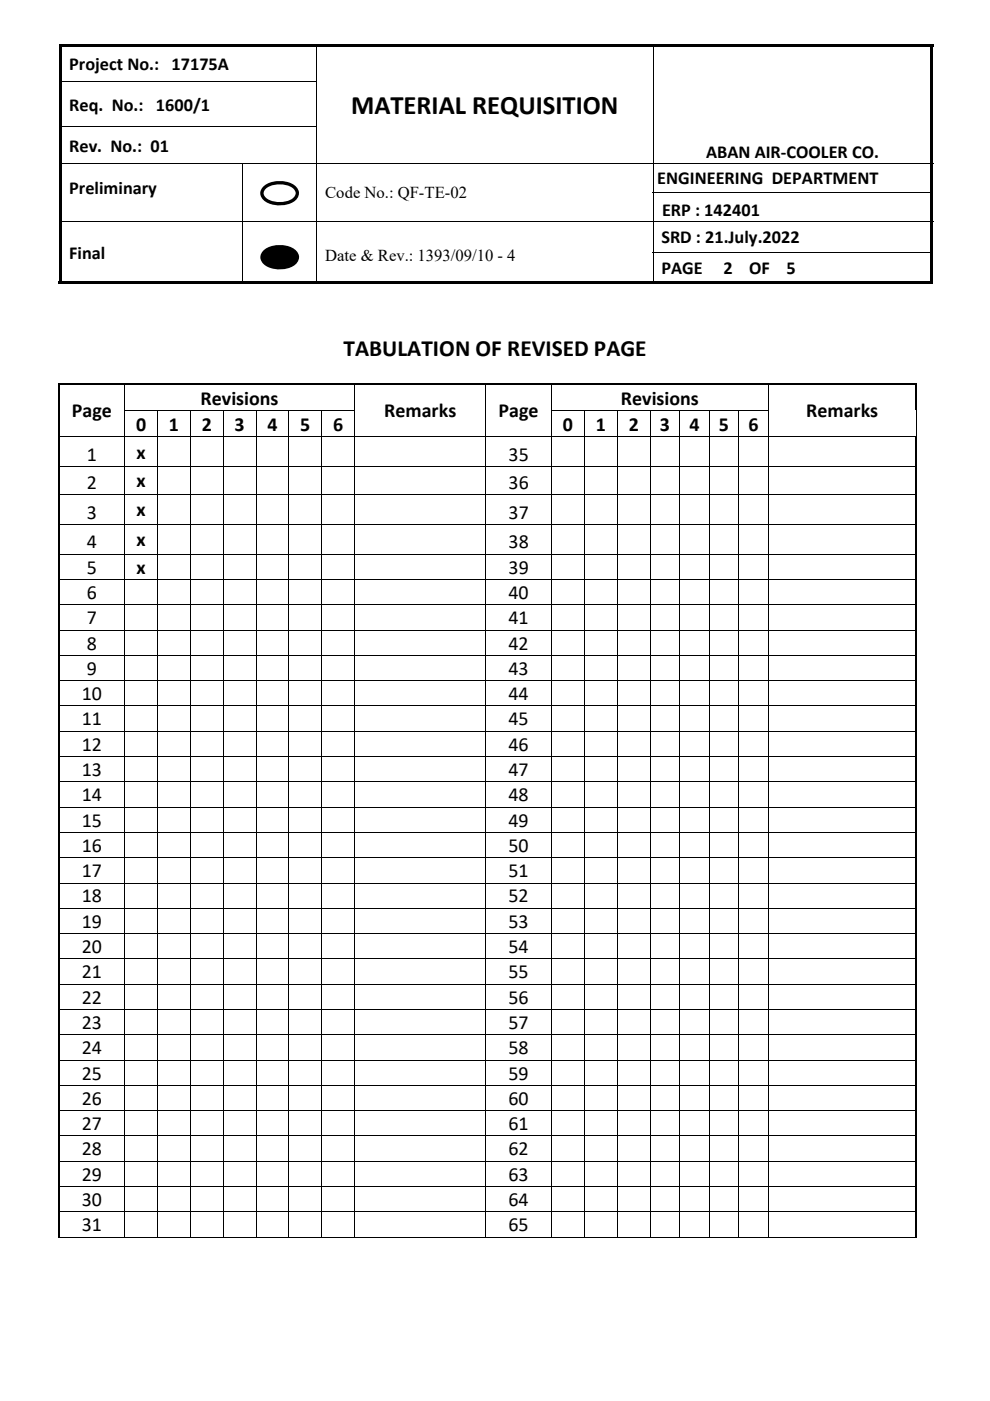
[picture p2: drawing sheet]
<svg xmlns="http://www.w3.org/2000/svg" width="210mm" height="297mm" viewBox="0 0 210 297" stroke-linecap="round" stroke-linejoin="round" font-family="sans-serif">
<g fill="#000">
<path d="M12.5 9.3h.5v.5h-.5zM12.5 9.3h185.4v.5h-185.4zM12.5 9.8h.5v7.4h-.5zM12.5 17.2h.5v.5h-.5zM67 17.2h.2v.5h-.2zM138.4 17.2h.2v.5h-.2zM197.4 9.3h.5v.5h-.5zM197.4 9.8h.5v7.4h-.5zM197.4 17.2h.5v.5h-.5zM12.5 17.7h.5v8.9h-.5zM12.5 26.6h.5v.6h-.5zM12.5 27.2h.5v7.3h-.5z"/>
<path d="M67 26.6h.2v.6h-.2zM138.4 26.6h.2v.6h-.2zM197.4 17.7h.5v8.9h-.5zM197.4 26.6h.5v.6h-.5zM197.4 27.2h.5v7.3h-.5zM12.5 34.7h.5v6.1h-.5zM12.5 40.8h.5v.2h-.5zM12.5 41h.5v5.8h-.5zM12.5 47h.5v6.4h-.5zM12.5 53.4h.5v.2h-.5zM51.3 40.8h.2v.2h-.2zM51.3 53.4h.2v.2h-.2z"/>
<path d="M67 40.8h.2v.2h-.2zM67 53.4h.2v.2h-.2zM197.4 34.7h.5v6.1h-.5zM197.4 41h.5v5.8h-.5zM197.4 47h.5v6.4h-.5zM12.5 53.6h.5v6.6h-.5zM12.5 59.7h38.8v.5h-38.8zM51.3 59.7h15.7v.5h-15.7zM67 59.7h71.4v.5h-71.4zM138.4 59.7h59v.5h-59zM197.4 53.6h.5v6.6h-.5zM197.4 59.7h.5v.5h-.5z"/>
<path d="M12.4 81.2h.3v.3h-.3zM12.4 87h.3v.3h-.3zM26.4 81.5h.1zM26.4 87h.1v.3h-.1zM33.3 87h.2v.3h-.2zM40.3 87h.2v.3h-.2zM47.3 87h.1v.3h-.1zM54.2 87h.2v.3h-.2zM61.2 87h.2v.3h-.2zM68.2 87h.1v.3h-.1zM75.1 81.5h.2zM75.1 87h.2v.3h-.2z"/>
<path d="M103 81.5h.1zM103 87h.1v.3h-.1zM116.9 81.5h.2zM116.9 87h.2v.3h-.2zM123.9 87h.2v.3h-.2zM130.9 87h.1v.3h-.1zM137.8 87h.2v.3h-.2zM144.1 87h.2v.3h-.2zM150.3 87h.2v.3h-.2zM156.6 87h.2v.3h-.2zM162.9 81.5h.1zM162.9 87h.1v.3h-.1z"/>
<path d="M194.1 81.2h.4v.3h-.4zM194.2 87h.2v.3h-.2z"/>
<path d="M56.1 39.3a5.6 5.6 0 0 1 7 .6 1.96 1.96 0 0 1-.9 2.9 5.7 5.7 0 0 1-6.6-.7 1.89 1.89 0 0 1 .5-2.8zM56.2 40.2l-.3 .8a1.8 1.8 0 0 0 1.7 1.6 4.9 4.9 0 0 0 4.8-.9l.3-.6a1.88 1.88 0 0 0-1.5-1.7 5 5 0 0 0-5 .8z"/>
<path d="M56.1 52.9a5.6 5.6 0 0 1 7 .6 1.96 1.96 0 0 1-.9 2.9 5.6 5.6 0 0 1-6.6-.7 1.9 1.9 0 0 1 .5-2.8zM56.3 53.7l-.4 .9a1.38 1.38 0 0 0 1 1.2 5 5 0 0 0 5.5-.5l.3-.7a1.89 1.89 0 0 0-1.5-1.6 5 5 0 0 0-4.9 .7z"/>
</g>
<g fill="none" stroke="#000" stroke-width=".21">
<path d="M13 17.3h54M67.1 9.8v7.4M67.1 17.7v8.9M138.5 9.8v7.4M138.5 17.7v8.9M12.5 34.6h185.4M13 26.7h54M51.4 34.7v6.1M67.1 27.2v7.3M67.1 34.7v6.1M138.5 27.2v7.3M138.5 34.7v6.1"/>
<path d="M12.5 46.9h185.4M51.4 41v5.8M51.4 47v6.4M51.4 53.6v6.1M67.1 41v5.8M67.1 47v6.4M67.1 53.6v6.1M138.4 40.9h59.5M138.4 53.5h59.5M138.5 41v5.8M138.5 47v6.4M138.5 53.6v6.1"/>
<path d="M12.4 92.6h182.1M12.4 99h182.1M26.4 81.5v5.5M26.4 87.3v5.2M26.4 92.7v6.2M26.4 99v5.7M26.5 87.1h6.8M33.4 87.3v5.2M33.4 92.7v6.2M33.4 99v5.7M33.5 87.1h6.8M40.4 87.3v5.2"/>
<path d="M40.4 92.7v6.2M40.4 99v5.7M40.5 87.1h6.8M47.3 87.3v5.2M47.3 92.7v6.2M47.3 99v5.7M47.4 87.1h6.8M54.3 87.3v5.2M54.3 92.7v6.2M54.3 99v5.7M54.4 87.1h6.8M61.3 87.3v5.2"/>
<path d="M61.3 92.7v6.2M61.3 99v5.7M61.4 87.1h6.8M68.2 87.3v5.2M68.2 92.7v6.2M68.2 99v5.7M68.3 87.1h6.8M75.2 81.5v5.5M75.2 87.3v5.2M75.2 92.7v6.2M75.2 99v5.7M103.1 81.5v5.5"/>
<path d="M103.1 87.3v5.2M103.1 92.7v6.2M103.1 99v5.7M117 81.5v5.5M117 87.3v5.2M117 92.7v6.2M117 99v5.7M117.1 87.1h6.8M124 87.3v5.2M124 92.7v6.2M124 99v5.7M124.1 87.1h6.8"/>
<path d="M130.9 87.3v5.2M130.9 92.7v6.2M130.9 99v5.7M131 87.1h6.8M137.9 87.3v5.2M137.9 92.7v6.2M137.9 99v5.7M138 87.1h6.1M144.2 87.3v5.2M144.2 92.7v6.2M144.2 99v5.7M144.3 87.1h6"/>
<path d="M150.4 87.3v5.2M150.4 92.7v6.2M150.4 99v5.7M150.5 87.1h6.1M156.7 87.3v5.2M156.7 92.7v6.2M156.7 99v5.7M156.8 87.1h6.1M163 81.5v5.5M163 87.3v5.2M163 92.7v6.2M163 99v5.7"/>
<path d="M194.3 87.3v5.2M12.4 104.8h182.1M12.4 111.2h182.1M12.4 117.5h182.1M26.4 104.9v6.2M26.4 111.3v6.1M26.4 117.6v5.2M33.4 104.9v6.2M33.4 111.3v6.1M33.4 117.6v5.2M40.4 104.9v6.2M40.4 111.3v6.1"/>
<path d="M40.4 117.6v5.2M47.3 104.9v6.2M47.3 111.3v6.1M47.3 117.6v5.2M54.3 104.9v6.2M54.3 111.3v6.1M54.3 117.6v5.2M61.3 104.9v6.2M61.3 111.3v6.1M61.3 117.6v5.2M68.2 104.9v6.2M68.2 111.3v6.1"/>
<path d="M68.2 117.6v5.2M75.2 104.9v6.2M75.2 111.3v6.1M75.2 117.6v5.2M103.1 104.9v6.2M103.1 111.3v6.1M103.1 117.6v5.2M117 104.9v6.2M117 111.3v6.1M117 117.6v5.2M124 104.9v6.2M124 111.3v6.1"/>
<path d="M124 117.6v5.2M130.9 104.9v6.2M130.9 111.3v6.1M130.9 117.6v5.2M137.9 104.9v6.2M137.9 111.3v6.1M137.9 117.6v5.2M144.2 104.9v6.2M144.2 111.3v6.1M144.2 117.6v5.2M150.4 104.9v6.2M150.4 111.3v6.1"/>
<path d="M150.4 117.6v5.2M156.7 104.9v6.2M156.7 111.3v6.1M156.7 117.6v5.2M163 104.9v6.2M163 111.3v6.1M163 117.6v5.2M12.4 122.9h182.1M12.4 128.2h182.1M12.4 133.6h182.1M12.4 139h182.1M26.4 123v5.1"/>
<path d="M26.4 128.3v5.2M26.4 133.7v5.2M26.4 139v5.2M33.4 123v5.1M33.4 128.3v5.2M33.4 133.7v5.2M33.4 139v5.2M40.4 123v5.1M40.4 128.3v5.2M40.4 133.7v5.2M40.4 139v5.2M47.3 123v5.1"/>
<path d="M47.3 128.3v5.2M47.3 133.7v5.2M47.3 139v5.2M54.3 123v5.1M54.3 128.3v5.2M54.3 133.7v5.2M54.3 139v5.2M61.3 123v5.1M61.3 128.3v5.2M61.3 133.7v5.2M61.3 139v5.2M68.2 123v5.1"/>
<path d="M68.2 128.3v5.2M68.2 133.7v5.2M68.2 139v5.2M75.2 123v5.1M75.2 128.3v5.2M75.2 133.7v5.2M75.2 139v5.2M103.1 123v5.1M103.1 128.3v5.2M103.1 133.7v5.2M103.1 139v5.2M117 123v5.1"/>
<path d="M117 128.3v5.2M117 133.7v5.2M117 139v5.2M124 123v5.1M124 128.3v5.2M124 133.7v5.2M124 139v5.2M130.9 123v5.1M130.9 128.3v5.2M130.9 133.7v5.2M130.9 139v5.2M137.9 123v5.1"/>
<path d="M137.9 128.3v5.2M137.9 133.7v5.2M137.9 139v5.2M144.2 123v5.1M144.2 128.3v5.2M144.2 133.7v5.2M144.2 139v5.2M150.4 123v5.1M150.4 128.3v5.2M150.4 133.7v5.2M150.4 139v5.2M156.7 123v5.1"/>
<path d="M156.7 128.3v5.2M156.7 133.7v5.2M156.7 139v5.2M163 123v5.1M163 128.3v5.2M163 133.7v5.2M163 139v5.2M12.4 144.3h182.1M12.4 149.7h182.1M12.4 155h182.1M26.4 144.4v5.2M26.4 149.8v5.2"/>
<path d="M26.4 155.1v5.2M33.4 144.4v5.2M33.4 149.8v5.2M33.4 155.1v5.2M40.4 144.4v5.2M40.4 149.8v5.2M40.4 155.1v5.2M47.3 144.4v5.2M47.3 149.8v5.2M47.3 155.1v5.2M54.3 144.4v5.2M54.3 149.8v5.2"/>
<path d="M54.3 155.1v5.2M61.3 144.4v5.2M61.3 149.8v5.2M61.3 155.1v5.2M68.2 144.4v5.2M68.2 149.8v5.2M68.2 155.1v5.2M75.2 144.4v5.2M75.2 149.8v5.2M75.2 155.1v5.2M103.1 144.4v5.2M103.1 149.8v5.2"/>
<path d="M103.1 155.1v5.2M117 144.4v5.2M117 149.8v5.2M117 155.1v5.2M124 144.4v5.2M124 149.8v5.2M124 155.1v5.2M130.9 144.4v5.2M130.9 149.8v5.2M130.9 155.1v5.2M137.9 144.4v5.2M137.9 149.8v5.2"/>
<path d="M137.9 155.1v5.2M144.2 144.4v5.2M144.2 149.8v5.2M144.2 155.1v5.2M150.4 144.4v5.2M150.4 149.8v5.2M150.4 155.1v5.2M156.7 144.4v5.2M156.7 149.8v5.2M156.7 155.1v5.2M163 144.4v5.2M163 149.8v5.2"/>
<path d="M163 155.1v5.2M12.4 160.4h182.1M12.4 165.8h182.1M12.4 171.1h182.1M12.4 176.5h182.1M26.4 160.5v5.2M26.4 165.8v5.2M26.4 171.2v5.2M26.4 176.6v5.2M33.4 160.5v5.2M33.4 165.8v5.2M33.4 171.2v5.2"/>
<path d="M33.4 176.6v5.2M40.4 160.5v5.2M40.4 165.8v5.2M40.4 171.2v5.2M40.4 176.6v5.2M47.3 160.5v5.2M47.3 165.8v5.2M47.3 171.2v5.2M47.3 176.6v5.2M54.3 160.5v5.2M54.3 165.8v5.2M54.3 171.2v5.2"/>
<path d="M54.3 176.6v5.2M61.3 160.5v5.2M61.3 165.8v5.2M61.3 171.2v5.2M61.3 176.6v5.2M68.2 160.5v5.2M68.2 165.8v5.2M68.2 171.2v5.2M68.2 176.6v5.2M75.2 160.5v5.2M75.2 165.8v5.2M75.2 171.2v5.2"/>
<path d="M75.2 176.6v5.2M103.1 160.5v5.2M103.1 165.8v5.2M103.1 171.2v5.2M103.1 176.6v5.2M117 160.5v5.2M117 165.8v5.2M117 171.2v5.2M117 176.6v5.2M124 160.5v5.2M124 165.8v5.2M124 171.2v5.2"/>
<path d="M124 176.6v5.2M130.9 160.5v5.2M130.9 165.8v5.2M130.9 171.2v5.2M130.9 176.6v5.2M137.9 160.5v5.2M137.9 165.8v5.2M137.9 171.2v5.2M137.9 176.6v5.2M144.2 160.5v5.2M144.2 165.8v5.2M144.2 171.2v5.2"/>
<path d="M144.2 176.6v5.2M150.4 160.5v5.2M150.4 165.8v5.2M150.4 171.2v5.2M150.4 176.6v5.2M156.7 160.5v5.2M156.7 165.8v5.2M156.7 171.2v5.2M156.7 176.6v5.2M163 160.5v5.2M163 165.8v5.2M163 171.2v5.2"/>
<path d="M163 176.6v5.2M12.4 181.8h182.1M12.4 187.2h182.1M12.4 192.6h182.1M12.4 197.9h182.1M26.4 181.9v5.2M26.4 187.3v5.2M26.4 192.7v5.1M26.4 198v5.2M33.4 181.9v5.2M33.4 187.3v5.2M33.4 192.7v5.1"/>
<path d="M33.4 198v5.2M40.4 181.9v5.2M40.4 187.3v5.2M40.4 192.7v5.1M40.4 198v5.2M47.3 181.9v5.2M47.3 187.3v5.2M47.3 192.7v5.1M47.3 198v5.2M54.3 181.9v5.2M54.3 187.3v5.2M54.3 192.7v5.1"/>
<path d="M54.3 198v5.2M61.3 181.9v5.2M61.3 187.3v5.2M61.3 192.7v5.1M61.3 198v5.2M68.2 181.9v5.2M68.2 187.3v5.2M68.2 192.7v5.1M68.2 198v5.2M75.2 181.9v5.2M75.2 187.3v5.2M75.2 192.7v5.1"/>
<path d="M75.2 198v5.2M103.1 181.9v5.2M103.1 187.3v5.2M103.1 192.7v5.1M103.1 198v5.2M117 181.9v5.2M117 187.3v5.2M117 192.7v5.1M117 198v5.2M124 181.9v5.2M124 187.3v5.2M124 192.7v5.1"/>
<path d="M124 198v5.2M130.9 181.9v5.2M130.9 187.3v5.2M130.9 192.7v5.1M130.9 198v5.2M137.9 181.9v5.2M137.9 187.3v5.2M137.9 192.7v5.1M137.9 198v5.2M144.2 181.9v5.2M144.2 187.3v5.2M144.2 192.7v5.1"/>
<path d="M144.2 198v5.2M150.4 181.9v5.2M150.4 187.3v5.2M150.4 192.7v5.1M150.4 198v5.2M156.7 181.9v5.2M156.7 187.3v5.2M156.7 192.7v5.1M156.7 198v5.2M163 181.9v5.2M163 187.3v5.2M163 192.7v5.1"/>
<path d="M163 198v5.2M12.4 203.3h182.1M12.4 208.7h182.1M12.4 214h182.1M12.4 219.4h182.1M26.4 203.4v5.2M26.4 208.7v5.2M26.4 214.1v5.2M26.4 219.5v5.2M33.4 203.4v5.2M33.4 208.7v5.2M33.4 214.1v5.2"/>
<path d="M33.4 219.5v5.2M40.4 203.4v5.2M40.4 208.7v5.2M40.4 214.1v5.2M40.4 219.5v5.2M47.3 203.4v5.2M47.3 208.7v5.2M47.3 214.1v5.2M47.3 219.5v5.2M54.3 203.4v5.2M54.3 208.7v5.2M54.3 214.1v5.2"/>
<path d="M54.3 219.5v5.2M61.3 203.4v5.2M61.3 208.7v5.2M61.3 214.1v5.2M61.3 219.5v5.2M68.2 203.4v5.2M68.2 208.7v5.2M68.2 214.1v5.2M68.2 219.5v5.2M75.2 203.4v5.2M75.2 208.7v5.2M75.2 214.1v5.2"/>
<path d="M75.2 219.5v5.2M103.1 203.4v5.2M103.1 208.7v5.2M103.1 214.1v5.2M103.1 219.5v5.2M117 203.4v5.2M117 208.7v5.2M117 214.1v5.2M117 219.5v5.2M124 203.4v5.2M124 208.7v5.2M124 214.1v5.2"/>
<path d="M124 219.5v5.2M130.9 203.4v5.2M130.9 208.7v5.2M130.9 214.1v5.2M130.9 219.5v5.2M137.9 203.4v5.2M137.9 208.7v5.2M137.9 214.1v5.2M137.9 219.5v5.2M144.2 203.4v5.2M144.2 208.7v5.2M144.2 214.1v5.2"/>
<path d="M144.2 219.5v5.2M150.4 203.4v5.2M150.4 208.7v5.2M150.4 214.1v5.2M150.4 219.5v5.2M156.7 203.4v5.2M156.7 208.7v5.2M156.7 214.1v5.2M156.7 219.5v5.2M163 203.4v5.2M163 208.7v5.2M163 214.1v5.2"/>
<path d="M163 219.5v5.2M12.4 224.7h182.1M12.4 230.1h182.1M12.4 235.5h182.1M26.4 224.8v5.2M26.4 230.2v5.2M26.4 235.6v5.1M33.4 224.8v5.2M33.4 230.2v5.2M33.4 235.6v5.1M40.4 224.8v5.2M40.4 230.2v5.2"/>
<path d="M40.4 235.6v5.1M47.3 224.8v5.2M47.3 230.2v5.2M47.3 235.6v5.1M54.3 224.8v5.2M54.3 230.2v5.2M54.3 235.6v5.1M61.3 224.8v5.2M61.3 230.2v5.2M61.3 235.6v5.1M68.2 224.8v5.2M68.2 230.2v5.2"/>
<path d="M68.2 235.6v5.1M75.2 224.8v5.2M75.2 230.2v5.2M75.2 235.6v5.1M103.1 224.8v5.2M103.1 230.2v5.2M103.1 235.6v5.1M117 224.8v5.2M117 230.2v5.2M117 235.6v5.1M124 224.8v5.2M124 230.2v5.2"/>
<path d="M124 235.6v5.1M130.9 224.8v5.2M130.9 230.2v5.2M130.9 235.6v5.1M137.9 224.8v5.2M137.9 230.2v5.2M137.9 235.6v5.1M144.2 224.8v5.2M144.2 230.2v5.2M144.2 235.6v5.1M150.4 224.8v5.2M150.4 230.2v5.2"/>
<path d="M150.4 235.6v5.1M156.7 224.8v5.2M156.7 230.2v5.2M156.7 235.6v5.1M163 224.8v5.2M163 230.2v5.2M163 235.6v5.1M12.4 240.8h182.1M12.4 246.2h182.1M12.4 251.6h182.1M12.4 256.9h182.1M26.4 240.9v5.2"/>
<path d="M26.4 246.3v5.2M26.4 251.7v5.1M26.4 257v5.4M33.4 240.9v5.2M33.4 246.3v5.2M33.4 251.7v5.1M33.4 257v5.4M40.4 240.9v5.2M40.4 246.3v5.2M40.4 251.7v5.1M40.4 257v5.4M47.3 240.9v5.2"/>
<path d="M47.3 246.3v5.2M47.3 251.7v5.1M47.3 257v5.4M54.3 240.9v5.2M54.3 246.3v5.2M54.3 251.7v5.1M54.3 257v5.4M61.3 240.9v5.2M61.3 246.3v5.2M61.3 251.7v5.1M61.3 257v5.4M68.2 240.9v5.2"/>
<path d="M68.2 246.3v5.2M68.2 251.7v5.1M68.2 257v5.4M75.2 240.9v5.2M75.2 246.3v5.2M75.2 251.7v5.1M75.2 257v5.4M103.1 240.9v5.2M103.1 246.3v5.2M103.1 251.7v5.1M103.1 257v5.4M117 240.9v5.2"/>
<path d="M117 246.3v5.2M117 251.7v5.1M117 257v5.4M124 240.9v5.2M124 246.3v5.2M124 251.7v5.1M124 257v5.4M130.9 240.9v5.2M130.9 246.3v5.2M130.9 251.7v5.1M130.9 257v5.4M137.9 240.9v5.2"/>
<path d="M137.9 246.3v5.2M137.9 251.7v5.1M137.9 257v5.4M144.2 240.9v5.2M144.2 246.3v5.2M144.2 251.7v5.1M144.2 257v5.4M150.4 240.9v5.2M150.4 246.3v5.2M150.4 251.7v5.1M150.4 257v5.4M156.7 240.9v5.2"/>
<path d="M156.7 246.3v5.2M156.7 251.7v5.1M156.7 257v5.4M163 240.9v5.2M163 246.3v5.2M163 251.7v5.1M163 257v5.4M12.4 262.3h14M26.5 262.3h6.8M33.5 262.3h6.8M40.5 262.3h6.8M47.4 262.3h6.8"/>
<path d="M54.4 262.3h6.8M61.4 262.3h6.8M68.3 262.3h6.8M75.3 262.3h27.7M103.1 262.3h13.8M117.1 262.3h6.8M124.1 262.3h6.8M131 262.3h6.8M138 262.3h6.1M144.3 262.3h6M150.5 262.3h6.1M156.8 262.3h6.1"/>
<path d="M163 262.3h31.1"/>
</g>
<path d="M55.9 53.5a5.2 5.2 0 0 1 6.8 0 1.74 1.74 0 0 1-1 2.8 5.3 5.3 0 0 1-5.8-.8 1.45 1.45 0 0 1 0-2z" fill-rule="evenodd" fill="#000"/>
<g fill="none" stroke="#000" stroke-width=".34">
<path d="M12.4 81.3h181.7M12.5 81.5v5.5M12.5 87.3v5.2M12.5 92.7v6.2M12.5 99v5.7M194.3 81.5v5.5M194.3 92.7v6.2M194.3 99v5.7M12.5 104.9v6.2M12.5 111.3v6.1M12.5 117.6v5.2M194.3 104.9v6.2"/>
<path d="M194.3 111.3v6.1M194.3 117.6v5.2M12.5 123v5.1M12.5 128.3v5.2M12.5 133.7v5.2M12.5 139v5.2M194.3 123v5.1M194.3 128.3v5.2M194.3 133.7v5.2M194.3 139v5.2M12.5 144.4v5.2M12.5 149.8v5.2"/>
<path d="M12.5 155.1v5.2M194.3 144.4v5.2M194.3 149.8v5.2M194.3 155.1v5.2M12.5 160.5v5.2M12.5 165.8v5.2M12.5 171.2v5.2M12.5 176.6v5.2M194.3 160.5v5.2M194.3 165.8v5.2M194.3 171.2v5.2M194.3 176.6v5.2"/>
<path d="M12.5 181.9v5.2M12.5 187.3v5.2M12.5 192.7v5.1M12.5 198v5.2M194.3 181.9v5.2M194.3 187.3v5.2M194.3 192.7v5.1M194.3 198v5.2M12.5 203.4v5.2M12.5 208.7v5.2M12.5 214.1v5.2M12.5 219.5v5.2"/>
<path d="M194.3 203.4v5.2M194.3 208.7v5.2M194.3 214.1v5.2M194.3 219.5v5.2M12.5 224.8v5.2M12.5 230.2v5.2M12.5 235.6v5.1M194.3 224.8v5.2M194.3 230.2v5.2M194.3 235.6v5.1M12.5 240.9v5.2M12.5 246.3v5.2"/>
<path d="M12.5 251.7v5.1M12.5 257v5.2M194.3 240.9v5.2M194.3 246.3v5.2M194.3 251.7v5.1M194.3 257v5.4"/>
</g>
<text font-size="5.7" x="74.5" y="24.2">MATERIAL REQUISITION</text>
<text font-size="4.9" x="72.9" y="75.4">TABULATION OF REVISED PAGE</text>
<g font-size="4.2">
<text x="15.2" y="88.5">Page</text>
<text x="42.5" y="85.8">Revisions</text>
<text x="81.5" y="88.5">Remarks</text>
<text x="105.8" y="88.5">Page</text>
<text x="131.7" y="85.8">Revisions</text>
<text x="171" y="88.5">Remarks</text>
<text x="28.9" y="91.4">0</text>
<text x="35.8" y="91.4">1</text>
<text x="42.8" y="91.4">2</text>
<text x="49.8" y="91.4">3</text>
<text x="56.7" y="91.4">4</text>
<text x="63.7" y="91.4">5</text>
<text x="70.7" y="91.4">6</text>
<text x="119.4" y="91.4">0</text>
<text x="126.4" y="91.4">1</text>
<text x="133.4" y="91.4">2</text>
<text x="140" y="91.4">3</text>
<text x="146.2" y="91.4">4</text>
<text x="152.5" y="91.4">5</text>
<text x="158.8" y="91.4">6</text>
<text x="18.4" y="97.7">1</text>
<text x="28.9" y="97.2">x</text>
<text x="107.9" y="97.7">35</text>
<text x="18.4" y="103.6">2</text>
<text x="28.9" y="103.3">x</text>
<text x="107.9" y="103.6">36</text>
<text x="18.4" y="109.9">3</text>
<text x="28.9" y="109.4">x</text>
<text x="107.9" y="109.9">37</text>
<text x="18.4" y="116.3">4</text>
<text x="28.9" y="115.8">x</text>
<text x="107.9" y="116.3">38</text>
<text x="18.4" y="121.6">5</text>
<text x="28.9" y="121.6">x</text>
<text x="107.9" y="121.6">39</text>
<text x="18.4" y="127">6</text>
<text x="107.9" y="127">40</text>
<text x="18.4" y="132.4">7</text>
<text x="18.4" y="137.7">8</text>
<text x="107.9" y="132.4">41</text>
<text x="107.9" y="137.7">42</text>
<text x="18.4" y="143.1">9</text>
<text x="107.9" y="143.1">43</text>
<text x="17.3" y="148.4">10</text>
<text x="107.8" y="148.4">44</text>
<text x="17.3" y="153.8">11</text>
<text x="107.8" y="153.8">45</text>
<text x="17.3" y="159.2">12</text>
<text x="107.8" y="159.2">46</text>
<text x="17.3" y="164.5">13</text>
<text x="107.8" y="164.5">47</text>
<text x="17.3" y="169.9">14</text>
<text x="107.8" y="169.9">48</text>
<text x="17.3" y="175.3">15</text>
<text x="107.8" y="175.3">49</text>
<text x="17.3" y="180.6">16</text>
<text x="17.3" y="186">17</text>
<text x="107.8" y="180.6">50</text>
<text x="107.8" y="186">51</text>
<text x="17.3" y="191.3">18</text>
<text x="107.8" y="191.3">52</text>
<text x="17.3" y="196.7">19</text>
<text x="107.8" y="196.7">53</text>
<text x="17.3" y="202.1">20</text>
<text x="107.8" y="202.1">54</text>
<text x="17.3" y="207.4">21</text>
<text x="107.8" y="207.4">55</text>
<text x="17.3" y="212.8">22</text>
<text x="107.8" y="212.8">56</text>
<text x="17.3" y="218.1">23</text>
<text x="107.8" y="218.1">57</text>
<text x="17.3" y="223.5">24</text>
<text x="107.8" y="223.5">58</text>
<text x="17.3" y="228.9">25</text>
<text x="107.8" y="228.9">59</text>
<text x="17.3" y="234.2">26</text>
<text x="17.3" y="239.6">27</text>
<text x="107.8" y="234.2">60</text>
<text x="107.8" y="239.6">61</text>
<text x="17.3" y="245">28</text>
<text x="107.8" y="245">62</text>
<text x="17.3" y="250.3">29</text>
<text x="107.8" y="250.3">63</text>
<text x="17.3" y="255.7">30</text>
<text x="107.8" y="255.7">64</text>
<text x="17.3" y="261">31</text>
<text x="107.8" y="261">65</text>
</g>
<g font-size="3.9">
<text x="14.7" y="14.8">Project No.: 17175A</text>
<text x="14.7" y="23.5">Req. No.: 1600/1</text>
<text x="14.7" y="32.2">Rev. No.: 01</text>
<text x="149.8" y="33.5">ABAN AIR‐COOLER CO.</text>
<text x="14.7" y="41">Preliminary</text>
<text x="139.4" y="39.1">ENGINEERING DEPARTMENT</text>
<text x="140.4" y="45.8">ERP : 142401</text>
<text x="140.3" y="51.5">SRD : 21.July.2022</text>
<text x="14.7" y="54.8">Final</text>
<text x="140.3" y="58">PAGE</text>
<text x="153.4" y="58">2</text>
<text x="158.9" y="58">OF</text>
<text x="166.8" y="58">5</text>
</g>
<g font-size="3.5">
<text x="69" y="42">Code No.: QF-TE-02</text>
<text x="69" y="55.3">Date &amp; Rev.: 1393/09/10 - 4</text>
</g>
</svg>
